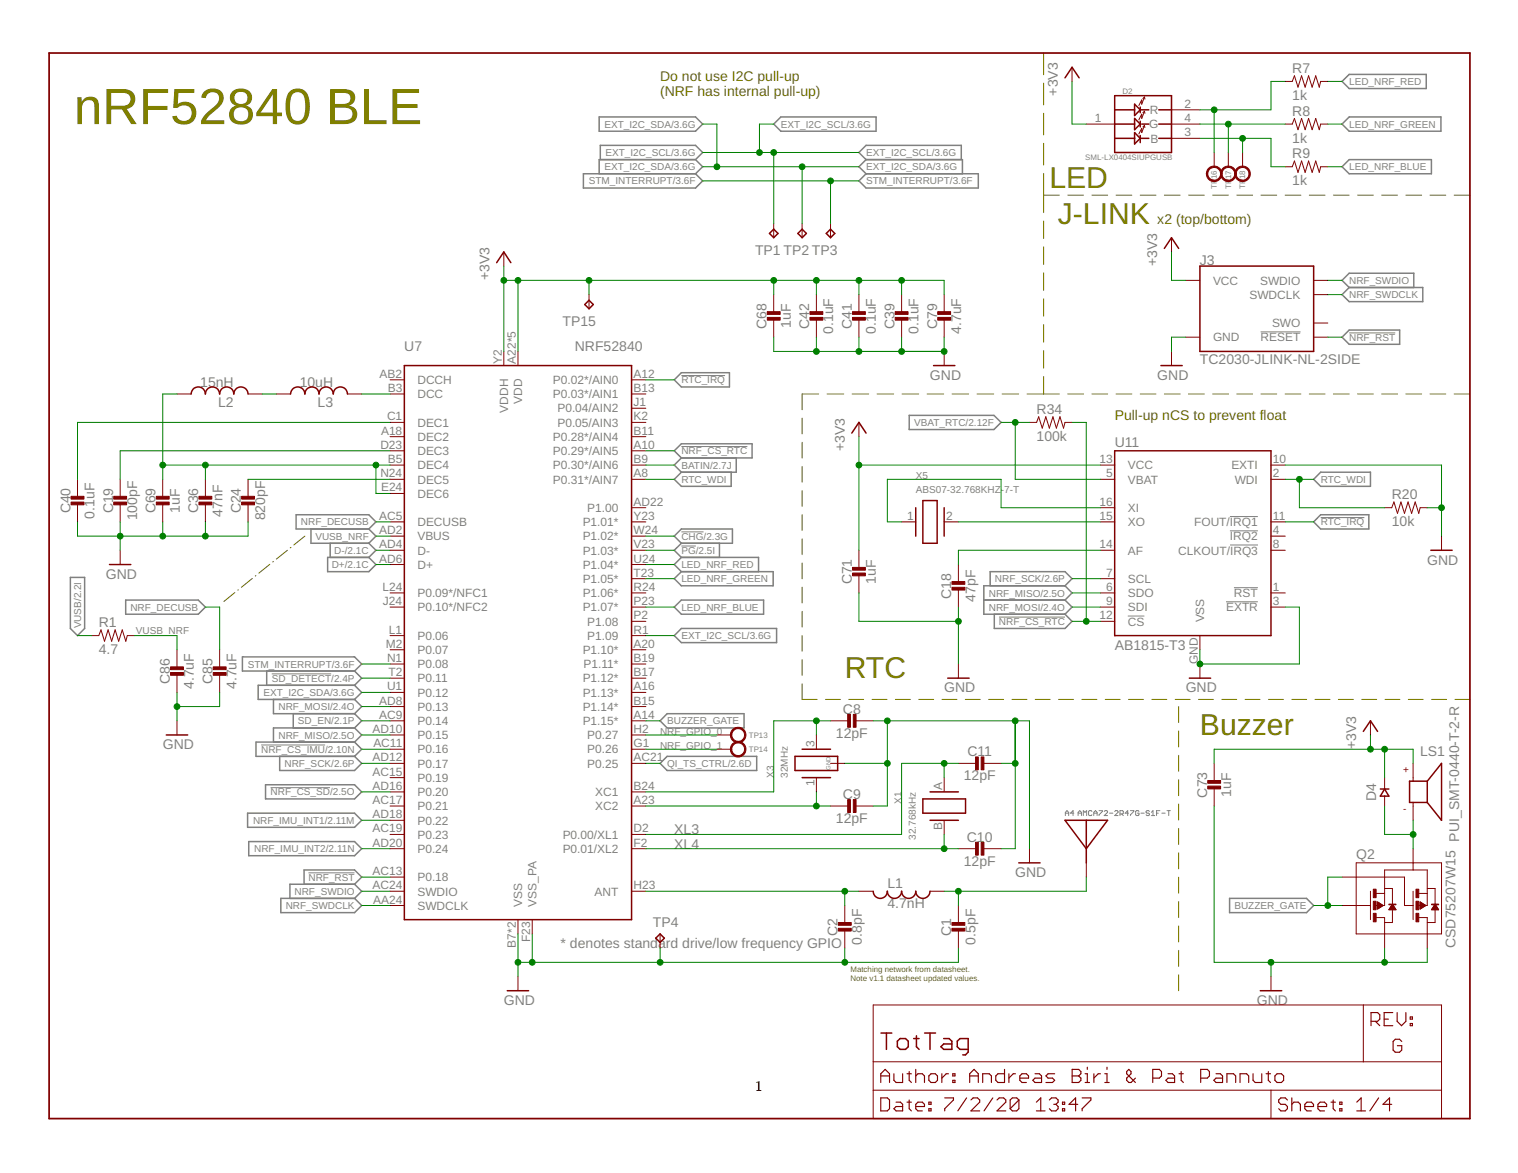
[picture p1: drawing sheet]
<svg xmlns="http://www.w3.org/2000/svg" width="279mm" height="216mm" viewBox="0 0 279 216" stroke-linecap="round" stroke-linejoin="round" font-family="sans-serif">
<g fill="none" stroke="#808000" stroke-width=".18">
<path d="M192.1 9.8v4M192.1 15.3v4M192.1 20.8v4M192.1 26.4v4M192.1 31.9v7.2M192.1 35.9h2.9M196.5 35.9h2.9M201 35.9h2.9M205.4 35.9h2.9M209.9 35.9h2.9M214.3 35.9h2.9M218.8 35.9h2.9"/>
<path d="M223.2 35.9h2.9M227.6 35.9h2.9M232.1 35.9h2.9M236.5 35.9h2.9M241 35.9h2.9M245.4 35.9h2.9M249.9 35.9h2.9M254.3 35.9h2.9M258.8 35.9h2.9M263.2 35.9h2.9M267.7 35.9h2.9M192.1 40.7v3.2"/>
<path d="M192.1 45.4v3.3M192.1 50.2v3.2M192.1 55v3.2M192.1 59.8v3.2M147.6 77v2.9M150.7 72.5h-3.1v2.9M152.2 72.5h3.1M156.8 72.5h3.1M161.4 72.5h3.1M166 72.5h3.1M170.6 72.5h3.1M175.2 72.5h3.1"/>
<path d="M179.8 72.5h3.1M184.4 72.5h3.1M189 72.5h6M192.1 64.5v3.3M192.1 69.3v3.2M196.5 72.5h2.9M201 72.5h2.9M205.4 72.5h2.9M209.9 72.5h2.9M214.3 72.5h2.9M218.8 72.5h2.9M223.2 72.5h2.9"/>
<path d="M227.6 72.5h2.9M232.1 72.5h2.9M236.5 72.5h2.9M241 72.5h2.9M245.4 72.5h2.9M249.9 72.5h2.9M254.3 72.5h2.9M258.8 72.5h2.9M263.2 72.5h2.9M267.7 72.5h2.9M56.1 98.7l-2 1.6M147.6 81.4v2.9"/>
<path d="M147.6 85.9v2.9M147.6 90.3v2.9M147.6 94.7v2.9M147.6 99.2v2.9M43.2 109.1l-2 1.6M43.9 108.5l-.1 .1M46.4 106.5l-2 1.6M47.1 105.9l-.1 .1M49.7 103.9l-2.1 1.6M50.3 103.3l-.1 .1M52.9 101.3l-2 1.6M53.6 100.8h-.2"/>
<path d="M147.6 103.6v2.9M147.6 108.1v2.9M147.6 112.5v2.9M147.6 117v2.9M147.6 121.4v2.9M147.6 125.9v2.8h2.8M151.9 128.7h2.8M156.2 128.7h2.8M160.5 128.7h2.8M164.8 128.7h2.8M169.1 128.7h2.8M173.4 128.7h2.7"/>
<path d="M177.7 128.7h2.7M182 128.7h2.7M186.3 128.7h2.7M190.5 128.7h2.8M194.8 128.7h2.8M199.1 128.7h2.8M203.4 128.7h2.8M207.7 128.7h2.8M212 128.7h2.8M216.3 128.7h2.8M216.9 130v3M216.9 134.5v3"/>
<path d="M216.9 139v3M220.6 128.7h2.7M224.9 128.7h2.7M229.2 128.7h2.7M233.5 128.7h2.7M237.8 128.7h2.7M242 128.7h2.8M246.3 128.7h2.8M250.6 128.7h2.8M254.9 128.7h2.8M259.2 128.7h2.8M263.5 128.7h2.8"/>
<path d="M267.8 128.7h2.8M216.9 143.5v3M216.9 148v2.9M216.9 152.5v2.9M216.9 157v2.9M216.9 161.5v2.9M216.9 165.9v3M216.9 170.4v3M216.9 174.9v3M216.9 179.4v3"/>
</g>
<g fill="none" stroke="#808080" stroke-width=".18">
<path d="M125.4 69.1h8.1M232 61.1h7.4M248.3 61.3h8.5M125.4 82.2h12.2M125.4 97.9h4.1M226.4 95.1h5.1M226.4 97.7h5.1M243.1 95.3h8M125.4 100.5h2.7M183.9 113.6h12.1M207.6 113.4h3M225.7 110.8h5.8"/>
<path d="M226.4 100.3h5.1M227.1 108.2h4.4M48.1 137.1h11.7M50 124h11M49.8 145h10.9M196.1 149.7h.6M196.1 150.1v-.6l.3-.3 .3 .3v.6M197.7 149.7h-.7l.5-.5v.9M198.4 150.1v-.6l.3-.3 .4 .3v.6M198.4 149.7h.7M199.4 150.1v-.9l.3 .3 .3-.3v.9M201 149.4l-.2-.2h-.3l-.1 .2v.6l.1 .1h.3l.2-.1"/>
<path d="M201.3 149.7h.6M201.3 150.1v-.6l.3-.3 .3 .3v.6M202.3 149.2h.6l-.6 .9M203.2 149.4l.2-.2h.3l.2 .2v.1l-.7 .6h.7M204.2 149.7h.6M205.2 149.4l.1-.2h.3l.2 .2v.1l-.6 .6h.6M206.1 149.8h.5l.2-.1v-.3l-.2-.2h-.5v.9M206.4 149.8l.4 .3M207.7 149.7h-.6l.5-.5v.9M208.1 149.2h.6l-.6 .9M209.6 149.4l-.1-.2-.5 .2v.6l.2 .1h.3l.1-.1v-.3h-.3M210 149.7h.6"/>
<path d="M211.6 149.4l-.2-.2-.5 .2 .2 .3h.3l.2 .1-.2 .3-.5-.1M211.9 150.1h.6M211.9 149.5l.3-.3v.9M212.9 149.7h.3M213.5 149.2h-.6v.9M213.8 149.7h.7M214.8 149.2h.6M215.1 149.2v.9M56.8 160.7h8.5"/>
</g>
<g fill="none" stroke="#808080" stroke-width=".28">
<path d="M247 15l1.3-1.3h14.2v2.6h-14.2zM107.4 32h20.6l1.3 1.3-1.3 1.3h-20.6zM110.3 21.5h17.7l1.3 1.3-1.3 1.4h-17.7zM110.5 29.4v-2.6h17.5l1.3 1.3-1.3 1.3M128 29.4l1.3 1.3-1.3 1.3M128 29.4h-17.7v2.6M142.4 22.8l1.3-1.3h17.5v2.7h-17.5zM159.4 32h20.7v2.6h-20.7l-1.3-1.3zM159.4 29.4h17.7v2.6M159.4 29.4l-1.3 1.3 1.3 1.3M159.4 29.4l-1.3-1.3 1.3-1.3h17.5v2.6M247 22.8l1.3-1.3h16.9v2.7h-16.9z"/>
<path d="M248.3 29.4h15.2v2.6h-15.2l-1.3-1.3zM248.3 52.9l-1.3-1.3 1.3-1.3h11.9v2.6M248.3 52.9h13.6v2.6h-13.6l-1.3-1.3zM124.1 69.9l1.3-1.3h8.9v2.6h-8.9zM167.3 76.5h15.6l1.4 1.2-1.4 1.4h-15.6zM247 62.1l1.3-1.4h9.3v2.7h-9.3zM54.5 94.7h13.4l1.3 1.4-1.3 1.3h-13.4zM57.2 97.4v2.6h10.7M60.8 100v2.6M67.9 100l1.3 1.3-1.3 1.3M67.9 97.4l1.3 1.3-1.3 1.3M124.1 83l1.3-1.3h13v2.6h-13z"/>
<path d="M124.1 98.7l1.3-1.3h9.4v2.6h-9.4zM125.4 84.3l-1.3 1.3 1.3 1.3M125.4 86.9l-1.3 1.3 1.3 1.3h9.2v-2.6M125.4 100l-1.3 1.3 1.3 1.3M132.4 100v2.6M135.5 84.3v2.6h-10.1M243.1 86.9h9.1v2.6h-9.1l-1.3-1.3zM243.1 94.7h8.8v2.7h-8.8l-1.3-1.3zM13 106.3h2.6v9.4l-1.3 1.3-1.3-1.3zM23.1 110.4h13.4l1.3 1.3-1.3 1.4h-13.4zM60.3 102.6h7.6l1.3 1.3-1.3 1.3h-7.6zM124.1 117l1.3-1.3h17.5v2.6h-17.5z"/>
<path d="M124.1 106.5l1.3-1.3h16.9v2.6h-16.9zM124.1 111.7l1.3-1.3h15.1v2.7h-15.1zM125.4 102.6l-1.3 1.3 1.3 1.3M125.4 102.6h14.2v2.6M181.1 110.4h14.9M182.2 107.8v-2.6h13.8l1.3 1.3-1.3 1.3M183 113.1v2.6h13l1.3-1.3-1.3-1.3M196 107.8h-14.9v5.3h14.9M196 107.8l1.3 1.3-1.3 1.3M196 110.4l1.3 1.3-1.3 1.4M44.6 120.9h20.7l1.3 1.3-1.3 1.3h-20.7zM49.1 123.5v2.6"/>
<path d="M50.3 128.7v2.7h15M51.5 139.2v2.6h13.8l1.3-1.3-1.3-1.3M54 131.4v2.6M65.3 126.1l1.3 1.3-1.3 1.3M65.3 126.1h-17.8v2.6h17.8M65.3 123.5l1.3 1.3-1.3 1.3M65.3 134l1.3 1.3-1.3 1.3M65.3 136.6h-18.2v2.6h18.2M65.3 134h-15v2.6M65.3 128.7l1.3 1.3-1.3 1.4M65.3 136.6l1.3 1.3-1.3 1.3M65.3 131.4l1.3 1.3-1.3 1.3"/>
<path d="M122.8 131.4h14.1v2.6h-14.1l-1.3-1.3zM45.6 149.7h19.7l1.3 1.3-1.3 1.3h-19.7zM45.8 154.9h19.5l1.3 1.3-1.3 1.3h-19.5zM48.9 144.4h16.4l1.3 1.4-1.3 1.2h-16.4zM121.5 140.5l1.3-1.3h16.5v2.6h-16.5zM51.7 165.4h13.6l1.3 1.3-1.3 1.3h-13.6zM56 162.8v-2.7h9.3l1.3 1.3-1.3 1.4M65.3 162.8l1.3 1.2-1.3 1.4M65.3 162.8h-11.9v2.6M226.3 165.4h14.2l1.3 1.3-1.3 1.3h-14.2z"/>
</g>
<path d="M9 9.8h261.6v196.1h-261.6z" fill="none" stroke="#800000" stroke-width=".32"/>
<g fill="none" stroke="#800000" stroke-width=".18">
<path d="M197.3 12.4v2.6M210.7 17.9l-.6 1.3v-.8l-.5 1M210.7 17.9l-.3 .2M210.7 17.9v.3M236.6 15h1.2l.5-1.1 .6 2.1 .7-2.1 .6 2.1 .7-2.1 .6 2.1 .7-2.1 .6 2.1 .3-1h1.3M199.9 22.8h5.3M210.7 23.1l-.6 1.3v-.8l-.5 1.1M210.7 20.5l-.6 1.3v-.8l-.5 1.1M210.7 23.1l-.3 .3M210.7 23.1v.4M210.7 20.5l-.3 .2M210.7 20.5v.3"/>
<path d="M215.6 22.8h5.3M215.6 20.2h5.3M215.6 25.5h5.3M223.5 28.1v2.6M226.1 28.1v2.6M228.7 28.1v2.6M236.6 22.8h1.2l.5-1 .6 2.1 .7-2.1 .6 2.1 .7-2.1 .6 2.1 .7-2.1 .6 2.1 .3-1.1h1.3M236.6 30.7h1.2l.5-1.1 .6 2.1 .7-2.1 .6 2.1 .7-2.1 .6 2.1 .7-2.1 .6 2.1 .3-1h1.3M92.7 46.4v2.6M108.4 54.2v2.6M142.4 41.1v2.7M142.4 54.2v3.2"/>
<path d="M142.4 58.7v3.4M147.6 41.1v2.7M150.3 54.2v3.2M150.3 58.7v3.4M152.9 41.1v2.7M158.1 54.2v3.2M158.1 58.7v3.4M165.9 54.2v3.2M165.9 58.7v3.4M173.8 54.2v3.2M173.8 58.7v3.4M215.6 43.8v2.6"/>
<path d="M218.2 51.6h2.7M241.8 51.6h2.6M241.8 54.2h2.6M241.8 59.5h2.6M32.6 72.5h2.6M45.7 72.5h2.6M50.9 72.5h2.6M63.9 72.5h2.7M71.8 69.9h2.6M71.8 72.5h2.6M71.8 77.7h2.6M92.7 64.7v2.6"/>
<path d="M95.3 64.7v2.6M116.2 69.9h2.7M116.2 72.5h2.7M116.2 77.7h2.7M116.2 75.1h2.7M158.1 77.7v2.7M173.8 64.7v2.6M189.5 77.7h1.3l.4-1 .6 2.1 .7-2.1 .6 2.1 .7-2.1 .6 2.1 .7-2.1 .6 2.1 .3-1.1h1.3M215.6 64.7v2.6M218.2 62.1h2.7M241.8 62.1h2.6M14.3 88.2v3.2"/>
<path d="M14.3 92.7v3.4M22.1 88.2v3.2M22.1 92.7v3.4M30 88.2v3.2M30 92.7v3.4M37.8 88.2v3.2M37.8 92.7v3.4M45.7 88.2v3.2M45.7 92.7v3.4M71.8 83h2.6M71.8 85.6h2.6M71.8 88.2h2.6"/>
<path d="M71.8 80.4h2.6M71.8 90.8h2.6M71.8 98.7h2.6M71.8 96.1h2.6M116.2 83h2.7M116.2 85.6h2.7M116.2 88.2h2.7M116.2 80.4h2.7M116.2 98.7h2.7M116.2 96.1h2.7M116.2 93.5h2.7M165.9 96.1h2.7"/>
<path d="M173.8 96.1h2.6M202.5 85.6h2.7M202.5 88.2h2.7M202.5 96.1h2.7M202.5 93.5h2.7M233.9 85.6h2.7M233.9 88.2h2.7M233.9 98.7h2.7M233.9 96.1h2.7M254.8 93.5h1.4l.4-1.1 .6 2.1 .7-2.1 .6 2.1 .7-2.1 .6 2.1 .7-2.1 .6 2.1 .3-1h1.3M265.3 98.7v2.6M16.9 117h1.3l.4-1.1 .6 2.1 .7-2.1 .7 2.1 .6-2.1 .6 2.1 .7-2.1 .7 2.1 .2-1h1.3"/>
<path d="M22.1 101.3v2.6M32.6 119.6v3.1M40.4 119.6v3.1M71.8 119.6h2.6M71.8 111.7h2.6M71.8 117h2.6M71.8 109.1h2.6M71.8 103.9h2.6M71.8 101.3h2.6M116.2 119.6h2.7M116.2 111.7h2.7M116.2 117h2.7"/>
<path d="M116.2 109.1h2.7M116.2 114.4h2.7M116.2 106.5h2.7M116.2 103.9h2.7M116.2 101.3h2.7M158.1 101.3v3.1M158.1 105.7v3.4M176.4 103.9v3.1M176.4 108.4v3.3M202.5 111.7h2.7M202.5 109.1h2.7M202.5 114.4h2.7"/>
<path d="M202.5 106.5h2.7M202.5 101.3h2.7M220.9 117v2.6M233.9 111.7h2.7M233.9 109.1h2.7M233.9 101.3h2.7M32.6 124v3.4M32.6 132.7v2.6M40.4 124v3.4M71.8 132.7h2.6M71.8 127.4h2.6M71.8 130h2.6"/>
<path d="M71.8 124.8h2.6M71.8 122.2h2.6M71.8 137.9h2.6M71.8 135.3h2.6M116.2 132.7h2.7M116.2 127.4h2.7M116.2 130h2.7M116.2 124.8h2.7M116.2 122.2h2.7M116.2 137.9h2.7M116.2 135.3h2.7M132 137.9h2.6"/>
<path d="M132 135.3h2.6M150.3 135.3v2.6M152.9 132.7h3.4M157.6 132.7h3.1M176.4 122.2v2.6M220.9 122.2v2.6M252.2 132.7v2.6M71.8 148.4h2.6M71.8 145.8h2.6M71.8 153.6h2.6M71.8 156.2h2.6M71.8 143.1h2.6"/>
<path d="M71.8 140.5h2.6M71.8 151h2.6M116.2 148.4h2.7M116.2 145.8h2.7M116.2 153.6h2.7M116.2 156.2h2.7M116.2 140.5h2.7M150.3 143.1v2.7M152.9 148.4h3.4M152.9 140.5h2.6M157.6 148.4h3.1M173.8 143.1v2.7"/>
<path d="M173.8 151v2.6M176.4 156.2h3.4M176.4 140.5h3.4M181.1 156.2h3.2M181.1 140.5h3.2M189.5 156.2v2.6M199.9 158.8v2.6M223.5 140.5v3.2M223.5 144.9v3.5M249.6 158.8h15.7v13.1h-15.7zM254.8 143.1v2.1M254.8 146.5v1.9"/>
<path d="M260.1 140.5v3.3M260.1 147.7v3.3M260.1 156.2v3.9M71.8 164h2.6M71.8 166.7h2.6M71.8 161.4h2.6M95.3 169.3v2.6M95.3 179.7v2.7M98 169.3v2.6M116.2 164h2.7M121.5 171.9v2.6M155.5 166.7v3.1"/>
<path d="M155.5 171.1v3.4M158.1 164h2.6M171.2 164h2.6M176.4 166.7v3.1M176.4 171.1v3.4M233.9 179.7v2.7M247 166.7h5.2M247 161.4h11.5v5.3h1.6M252.2 164v5.3M253.3 166.7h1.5v-6.6h7.9v6.6h-1.6M253.3 164.4h1.5M253.3 168.9h1.5v5.6"/>
<path d="M253.6 167.3h.1M253.6 167.2h.1M253.6 167.1h.3M253.6 167.1h.4M253.6 167h.5M253.6 166.9h.6M253.6 166.8h.7M253.6 166.8h.8M253.6 166.6h.9M253.6 166.5h.8M253.6 166.5h.7M253.6 166.4h.6"/>
<path d="M253.6 166.3h.5M253.6 166.3h.3M253.6 166.2h.2M253.6 166.1h.1M253.6 166h.1M253.6 166l1 .7-1 .6zM254.8 163.5h1.5v2.9M255.7 167.3h1.2M255.8 167.3h1M255.8 167.2h1M255.8 167.1h1M255.9 167.1h.8"/>
<path d="M255.9 167h.8M256 166.9h.6M256 166.8h.6M256.1 166.8h.4M256.1 166.7h.4M256.2 166.6h.2M256.2 166.5h.2M256.2 166.5h.1M256.3 167.4v2.4h-1.5M256.3 166.4l.6 1h-1.3zM256.3 166.4h.1M260.1 164v5.3"/>
<path d="M261.1 164.4h1.6M261.1 168.9h1.6v5.6M261.4 166l1 .7-1 .6zM261.4 167.3h.1M261.4 167.2h.2M261.4 167.1h.3M261.4 167.1h.4M261.4 167h.5M261.4 166.9h.6M261.4 166.8h.7M261.4 166.8h.9M261.4 166.6h1"/>
<path d="M261.4 166.5h.9M261.4 166.5h.7M261.4 166.4h.6M261.4 166.3h.5M261.4 166.3h.4M261.4 166.2h.3M261.4 166.1h.2M261.4 166h.1M262.7 163.5h1.4v2.9M263.5 167.3h1.2M263.6 167.3h1.1M263.6 167.2h1"/>
<path d="M263.7 167.1h.9M263.7 167.1h.8M263.8 167h.7M263.8 166.9h.7M263.9 166.8h.5M263.9 166.7h.4M264 166.6h.3M264.1 166.5h.1M264.1 167.4v2.4h-1.4M264.1 166.4l.7 1h-1.3zM264.1 166.4h.1M160.7 185h104.6v20.9h-104.6z"/>
<path d="M160.7 195.4h104.6M250.9 185v10.4M160.7 200.7h104.6M233.9 200.7v5.2"/>
</g>
<g fill="none" stroke="#800000" stroke-width=".21">
<path d="M162.1 199.2v-1.6l.8-.8 .8 .8v1.6M162.1 198h1.6M164.5 197.6v1.2l.4 .4h1.2v-1.6M166.9 197.6h.8M167.3 197.2v1.6l.4 .4M168.6 196.8v2.4M168.6 198l.4-.4h.8l.4 .4v1.2M171.4 197.6h.7l.5 .4v.8l-.5 .4h-.7l-.4-.4v-.8zM173.4 197.6v1.6M174.6 197.6h-.4l-.8 .8M175.4 197.6h.4v.4h-.4zM175.4 198.8h.4v.4h-.4z"/>
<path d="M178.5 198h1.6M178.5 199.2v-1.6l.8-.8 .8 .8v1.6M180.9 199.2v-1.6h1.2l.4 .4v1.2M184.9 196.8v2.4h-1.2l-.4-.4v-.8l.4-.4h1.2M185.7 197.6v1.6M186.9 197.6h-.4l-.8 .8M187.7 198.4h1.6v-.4l-.4-.4h-.8l-.4 .4v.8l.4 .4h.8M190.5 197.6h.8l.4 .4v1.2h-1.2l-.4-.4 .4-.4h1.2M194.1 197.6h-1.2l-.4 .4 .4 .4h.8l.4 .4-.4 .4h-1.2M197.3 198h1.2M197.3 196.8h1.2l.4 .4v.4l-.4 .4 .4 .4v.4l-.4 .4h-1.2zM199.7 199.2h.8"/>
<path d="M199.7 197.6h.4v1.6M200.1 196.4v.4M201.3 197.6v1.6M202.5 197.6h-.4l-.8 .8M203.3 199.2h.9M203.3 197.6h.5v1.6M203.8 196.4v.4M209 198.4l-.8 .8h-.4l-.4-.4v-.4l.8-.8v-.4l-.4-.4-.4 .4v.4l1.6 1.6M212.2 198.4h1.2l.4-.4v-.8l-.4-.4h-1.2v2.4M215 197.6h.8l.4 .4v1.2h-1.2l-.4-.4 .4-.4h1.2M217 197.6h.8M217.4 197.2v1.6l.4 .4"/>
<path d="M221 198.4h1.2l.4-.4v-.8l-.4-.4h-1.2v2.4M223.8 197.6h.8l.4 .4v1.2h-1.2l-.4-.4 .4-.4h1.2M225.8 199.2v-1.6h1.2l.4 .4v1.2M228.2 199.2v-1.6h1.2l.4 .4v1.2M230.6 197.6v1.2l.4 .4h1.2v-1.6M233 197.6h.8M233.4 197.2v1.6l.4 .4M234.7 198l.4-.4h.8l.4 .4v.8l-.4 .4h-.8l-.4-.4zM252.3 188h1.3l.4-.4v-.8l-.4-.4h-1.3v2.4M253.2 188l.8 .8M254.8 187.6h.7M256.3 186.4h-1.5v2.4h1.5"/>
<path d="M257.2 186.4v1.6l.8 .8 .8-.8v-1.6M258 191.7l-.4-.4h-.8l-.4 .4v1.6l.4 .4h.8l.4-.4v-.8h-.8M259.6 188.4h.4v.4h-.4zM259.6 187.2h.4v.4h-.4zM162.1 202.1h1.2l.4 .4v1.6l-.4 .4h-1.2zM164.9 202.9h.8l.4 .4v1.2h-1.2l-.4-.4 .4-.4h1.2M166.9 202.9h.8M167.3 202.5v1.6l.4 .4M168.6 203.7h1.6v-.4l-.4-.4h-.8l-.4 .4v.8l.4 .4h.8M171 204.1h.4v.4h-.4zM171 202.9h.4v.4h-.4zM173.9 202.1h1.6v.4l-1.6 1.6v.4"/>
<path d="M177.9 202.1l-1.6 2.4M178.7 202.5l.4-.4h.8l.4 .4v.4l-1.6 1.6h1.6M182.7 202.1l-1.6 2.4M183.5 202.5l.4-.4h.8l.4 .4v.4l-1.6 1.6h1.6M187.5 202.5v1.6l-.4 .4h-.8l-.4-.4M187.5 202.5l-.4-.4h-.8l-.4 .4v1.6M187.5 202.5l-1.6 1.6M190.8 204.5h1.6M190.8 202.9l.8-.8v2.4M193.1 202.5l.4-.4h.9l.4 .4v.4l-.4 .4M194 203.3h.4M194.4 203.3l.4 .4v.4l-.4 .4h-.9l-.4-.4"/>
<path d="M195.6 204.1h.4v.4h-.4zM195.6 202.9h.4v.4h-.4zM198.4 203.3h-1.6l1.2-1.2v2.4M199.2 202.1h1.6v.4l-1.6 1.6v.4M237 202.5l-.4-.4h-.8l-.4 .4v.4l.4 .4h.8l.4 .4v.4l-.4 .4h-.8l-.4-.4M237.8 203.3l.3-.4h.9l.4 .4v1.2M237.8 202.1v2.4M240.2 203.7h1.6v-.4l-.4-.4h-.8l-.4 .4v.8l.4 .4h.8M242.6 203.7h1.6v-.4l-.4-.4h-.8l-.4 .4v.8l.4 .4h.8M245 202.9h.8M245.4 202.5v1.6l.4 .4M246.6 204.1h.4v.4h-.4z"/>
<path d="M246.6 202.9h.4v.4h-.4zM249.7 204.5h1.6M249.7 202.9l.8-.8v2.4M253.7 202.1l-1.6 2.4M256.2 203.3h-1.6l1.2-1.2v2.4"/>
</g>
<g fill="none" stroke="#800000" stroke-width=".28">
<path d="M196 14.3l1.3-1.9 1.3 1.9M205.2 17.6h10.4v10.5h-10.4zM208.8 19.2l1.1 1-1.1 1.1zM209.9 19.7v1M205.2 20.2h3.6M205.2 22.8h3.6M205.2 25.5h3.6M208.8 21.8l1.1 1-1.1 1.1zM208.8 24.4l1.1 1.1-1.1 1zM209.9 20.2h1.6M209.9 25.5h1.6M209.9 22.3v1.1"/>
<path d="M209.9 24.9v1.3M210.1 22.8h1.4M213.3 20.2h2.3M213.3 22.8h2.3M213.3 25.5h2.3M91.4 48.3l1.3-1.9 1.3 1.9M107.6 56l.8-.7 .8 .7-.8 .8zM141.6 43l.8-.8 .8 .8-.8 .8zM146.9 43l.7-.8 .8 .8-.8 .8zM152.1 43l.8-.8 .7 .8-.7 .8zM214.3 45.7l1.3-1.9 1.3 1.9M220.9 49h20.9v15.7h-20.9z"/>
<path d="M35.2 72.5a1.31 1.31 0 0 1 1.3-1.3 1.31 1.31 0 0 1 1.3 1.3 1.31 1.31 0 0 1 1.3-1.3 1.31 1.31 0 0 1 1.3 1.3 1.3 1.3 0 0 1 1.3-1.3 1.3 1.3 0 0 1 1.3 1.3 1.31 1.31 0 0 1 1.3-1.3 1.31 1.31 0 0 1 1.4 1.3M53.5 72.5a1.31 1.31 0 0 1 1.3-1.3 1.31 1.31 0 0 1 1.3 1.3 1.3 1.3 0 0 1 1.3-1.3 1.3 1.3 0 0 1 1.3 1.3 1.31 1.31 0 0 1 1.3-1.3 1.31 1.31 0 0 1 1.3 1.3 1.3 1.3 0 0 1 1.3-1.3 1.3 1.3 0 0 1 1.3 1.3M74.4 67.3h41.8v102h-41.8zM156.8 79.7l1.3-2 1.3 2M171.8 67.3h3.9M213.7 67.3h3.9M168.6 93.5v5.2M169.9 92.1h2.6v7.9h-2.6zM173.8 93.5v5.2M205.2 83h28.7v34h-28.7zM20.2 103.9h3.9M263.4 101.3h3.9"/>
<path d="M30.6 135.3h3.9M146.3 139.2h7.9v2.6h-7.9zM147.6 137.9h5.3M174.4 124.8h4M218.9 124.8h3.9M250.9 134.6l1.3-1.9 1.4 1.9M147.6 143.1h5.3M169.9 147h7.8v2.7h-7.8zM171.2 145.8h5.2M171.2 151h5.2M187.5 158.8h3.9M196 151h7.9l-4 5.2z"/>
<path d="M199.9 151v7.8M254.1 145.2h1.5M254.8 145.2l.8 1.3h-1.5zM262.7 143.8h-3.3v3.9h3.3M262.7 143.8v3.9M262.7 143.8l2.6-3.3v10.5l-2.6-3.3M120.7 172.7l.8-.8 .8 .8-.8 .8zM160.7 164a1.3 1.3 0 0 0 1.3 1.4 1.3 1.3 0 0 0 1.3-1.4 1.31 1.31 0 0 0 1.3 1.4 1.31 1.31 0 0 0 1.3-1.4 1.3 1.3 0 0 0 1.3 1.4 1.3 1.3 0 0 0 1.4-1.4 1.31 1.31 0 0 0 1.3 1.4 1.31 1.31 0 0 0 1.3-1.4M93.4 182.4h3.9M162.2 190.1h1.9M163.2 190.1v3M165.2 191.6l.5-.4h1l.5 .4v1.1l-.5 .4h-1l-.5-.4z"/>
<path d="M168.2 191.2h1M168.7 190.6v2.1l.5 .4M170.2 190.1h2M171.2 190.1v3M173.7 191.2h1l.5 .4v1.5h-1.5l-.5-.4 .5-.5h1.5M178.2 193.1h-1.5l-.5-.4v-1.1l.5-.4h1.5v2.5l-.5 .5h-.5M232 182.4h3.9"/>
</g>
<g fill="#800000" stroke="#800000" stroke-width=".18">
<path d="M141.2 57.4h2.4v.5h-2.4z"/>
<path d="M141.2 58.4h2.4v.5h-2.4z"/>
<path d="M164.8 57.4h2.3v.5h-2.3z"/>
<path d="M164.8 58.4h2.3v.5h-2.3z"/>
<path d="M172.6 57.4h2.4v.5h-2.4z"/>
<path d="M172.6 58.4h2.4v.5h-2.4z"/>
<path d="M13.1 91.4h2.4v.5h-2.4z"/>
<path d="M13.1 92.4h2.4v.5h-2.4z"/>
<path d="M156.9 57.4h2.4v.5h-2.4z"/>
<path d="M156.9 58.4h2.4v.5h-2.4z"/>
<path d="M149.1 57.4h2.3v.5h-2.3z"/>
<path d="M149.1 58.4h2.3v.5h-2.3z"/>
<path d="M20.9 91.4h2.4v.5h-2.4z"/>
<path d="M20.9 92.4h2.4v.5h-2.4z"/>
<path d="M157.1 131.5h.5v2.4h-.5z"/>
<path d="M156 131.5h.5v2.4h-.5z"/>
<path d="M157.1 147.2h.5v2.3h-.5z"/>
<path d="M156 147.2h.5v2.3h-.5z"/>
<path d="M154.3 169.8h2.4v.5h-2.4z"/>
<path d="M154.3 170.9h2.4v.5h-2.4z"/>
<path d="M175.2 169.8h2.4v.5h-2.4z"/>
<path d="M175.2 170.9h2.4v.5h-2.4z"/>
<path d="M28.8 91.4h2.3v.5h-2.3z"/>
<path d="M28.8 92.4h2.3v.5h-2.3z"/>
<path d="M36.6 91.4h2.4v.5h-2.4z"/>
<path d="M36.6 92.4h2.4v.5h-2.4z"/>
<path d="M180.6 155h.5v2.4h-.5z"/>
<path d="M179.6 155h.5v2.4h-.5z"/>
<path d="M180.6 139.3h.5v2.4h-.5z"/>
<path d="M179.6 139.3h.5v2.4h-.5z"/>
<path d="M44.5 91.4h2.3v.5h-2.3z"/>
<path d="M44.5 92.4h2.3v.5h-2.3z"/>
<path d="M175.2 107h2.4v.5h-2.4z"/>
<path d="M175.2 108.1h2.4v.5h-2.4z"/>
<path d="M156.9 104.4h2.4v.5h-2.4z"/>
<path d="M156.9 105.5h2.4v.5h-2.4z"/>
<path d="M260.6 168.1h.5v1.6h-.5z"/>
<path d="M260.6 165.9h.5v1.5h-.5z"/>
<path d="M260.6 163.7h.5v1.5h-.5z"/>
<path d="M263.5 166.4h1.3v.1h-1.3z"/>
<path d="M252.8 168.1h.5v1.6h-.5z"/>
<path d="M252.8 165.9h.5v1.5h-.5z"/>
<path d="M252.8 163.7h.5v1.5h-.5z"/>
<path d="M255.6 166.4h1.3v.1h-1.3z"/>
<path d="M222.3 143.7h2.4v.5h-2.4z"/>
<path d="M222.3 144.7h2.4v.5h-2.4z"/>
<path d="M39.2 122.7h2.4v.6h-2.4z"/>
<path d="M39.2 123.8h2.4v.5h-2.4z"/>
<path d="M31.4 122.7h2.4v.6h-2.4z"/>
<path d="M31.4 123.8h2.4v.5h-2.4z"/>
</g>
<g fill="#800000" stroke="#800000" stroke-width=".18">
<path d="M134.8 134.3a1.44 1.44 0 0 1 2.3 .2 1.44 1.44 0 0 1-.8 2.2 1.44 1.44 0 0 1-1.9-1.4h.3a1.18 1.18 0 0 1 1.6-1.1 1.18 1.18 0 0 1 .3 2 1.18 1.18 0 0 1-1.9-.6v-.3h-.3z" fill-rule="evenodd"/>
<path d="M134.8 136.9a1.44 1.44 0 0 1 2.3 .2 1.44 1.44 0 0 1-.8 2.2 1.44 1.44 0 0 1-1.9-1.4h.3a1.18 1.18 0 0 1 1.6-1.1 1.18 1.18 0 0 1 .3 2 1.18 1.18 0 0 1-1.9-.6v-.3h-.3z" fill-rule="evenodd"/>
<path d="M222.4 31a1.44 1.44 0 0 1 2.3 .2 1.44 1.44 0 0 1-.8 2.2 1.44 1.44 0 0 1-1.9-1.4h.3a1.18 1.18 0 0 1 1.7-1.1 1.18 1.18 0 0 1 .2 2 1.18 1.18 0 0 1-1.9-.6v-.3h-.3z" fill-rule="evenodd"/>
<path d="M225 31a1.44 1.44 0 0 1 2.3 .3 1.44 1.44 0 0 1-.9 2.1 1.44 1.44 0 0 1-1.8-1.4h.3a1.18 1.18 0 0 1 1.7-1.1 1.18 1.18 0 0 1 .3 2 1.18 1.18 0 0 1-1.9-.6l-.1-.3h-.3z" fill-rule="evenodd"/>
<path d="M227.6 31a1.44 1.44 0 0 1 2.3 .2 1.44 1.44 0 0 1-.8 2.2 1.44 1.44 0 0 1-1.8-1.4h.2a1.18 1.18 0 0 1 1.7-1.1 1.18 1.18 0 0 1 .3 2 1.18 1.18 0 0 1-1.9-.6l-.1-.3h-.2z" fill-rule="evenodd"/>
</g>
<g fill="none" stroke="#008000" stroke-width=".18">
<path d="M197.3 15v7.8h2.6M236.6 15h-2.7v5.2h-13M244.4 15h2.6M129.3 22.8h2.7v7.9M129.3 30.7h28.8M129.3 28.1h28.8M129.3 33.3h28.8M142.4 28.1v13M142.4 22.8h-2.6v5.3M147.6 30.7v10.4M152.9 33.3v7.8M220.9 25.5h13v5.2h2.7"/>
<path d="M220.9 22.8h15.7M223.5 20.2v7.9M226.1 22.8v5.3M228.7 25.5v2.6M244.4 22.8h2.6M244.4 30.7h2.6M92.7 51.6h81.1v2.6M92.7 49v15.7M95.3 51.6v13.1M108.4 51.6v2.6M142.4 51.6v2.6M150.3 51.6v2.6"/>
<path d="M158.1 51.6v2.6M165.9 51.6v2.6M215.6 46.4v5.2h2.6M244.4 51.6h2.6M244.4 54.2h2.6M32.6 72.5h-2.6v15.7M48.3 72.5h2.6M66.6 72.5h5.2M71.8 77.7h-57.5v10.5M118.9 69.9h5.2M142.4 62.1v2.6h31.4v-2.6M150.3 62.1v2.6"/>
<path d="M158.1 62.1v2.6M165.9 62.1v2.6M184.3 77.7h5.2M186.9 77.7v10.5h15.6M197.3 77.7h2.6v36.7M218.2 62.1h-2.6v2.6M244.4 62.1h2.6M14.3 96.1v2.6h31.4v-2.6M22.1 96.1v5.2M30 96.1v2.6M30 85.6h41.8M37.8 85.6v2.6"/>
<path d="M37.8 96.1v2.6M45.7 88.2h26.1M69.2 98.7h2.6M69.2 85.6v5.2h2.6M69.2 96.1h2.6M71.8 83h-49.7v5.2M118.9 98.7h5.2M118.9 85.6h5.2M118.9 83h5.2M118.9 88.2h5.2M158.1 80.4v20.9M158.1 85.6h44.4"/>
<path d="M176.4 96.1h26.1M202.5 93.5h-18.2v-5.3h-21v7.9h2.6M236.6 85.6h28.7v13.1M236.6 88.2h5.2M236.6 96.1h5.2M239.2 88.2v5.3h15.6M262.7 93.5h2.6M14.3 117h2.6M24.7 117h7.9v2.6M37.8 111.7h2.6v7.9M69.2 103.9h2.6M69.2 101.3h2.6"/>
<path d="M118.9 111.7h5.2M118.9 117h5.2M118.9 103.9h5.2M118.9 106.5h5.2M118.9 101.3h5.2M158.1 109.1v5.3h18.3M176.4 111.7v10.5M197.3 114.4h5.2M197.3 111.7h5.2M197.3 106.5h5.2M197.3 109.1h5.2M202.5 101.3h-26.1v2.6"/>
<path d="M236.6 111.7h2.6v10.5h-18.3v-2.6M32.6 127.4v5.3M40.4 127.4v2.6h-7.8M66.6 132.7h5.2M66.6 122.2h5.2M66.6 130h5.2M66.6 137.9h5.2M66.6 127.4h5.2M66.6 135.3h5.2M66.6 124.8h5.2M118.9 132.7h2.6M118.9 137.9h13.1"/>
<path d="M118.9 135.3h13.1M150.3 132.7v2.6M152.9 132.7h-10.5v13.1h-23.5M160.7 132.7h28.8v23.5M163.3 132.7v15.7h-2.6M186.9 132.7v23.5h-2.6M252.2 135.3v2.6M254.8 137.9v5.2M66.6 140.5h5.2M66.6 156.2h5.2M66.6 145.8h5.2M66.6 151h5.2"/>
<path d="M118.9 140.5h2.6M118.9 148.4h34M118.9 156.2h57.5M150.3 145.8v2.6M155.5 140.5h7.8M173.8 140.5v2.6M173.8 153.6v2.6M176.4 140.5h-10.5v13.1h-47M184.3 140.5h2.6M223.5 148.4v28.7h39.2v-2.6M223.5 140.5v-2.6h36.6v2.6M254.8 148.4v5.2h5.3"/>
<path d="M260.1 151v5.2M66.6 164h5.2M66.6 166.7h5.2M66.6 161.4h5.2M95.3 171.9v7.8M98 171.9v5.2M118.9 164h39.2M121.5 174.5v2.6M155.5 164v2.7M155.5 174.5v2.6M176.4 174.5v2.6h-81.1M176.4 164v2.7"/>
<path d="M199.9 161.4v2.6h-26.1M233.9 177.1v2.6M241.8 166.7h5.2M247 161.4h-2.6v5.3M254.8 174.5v2.6"/>
</g>
<g fill="#008000" stroke="#008000" stroke-width=".18">
<circle cx="150.3" cy="64.7" r=".53"/>
<circle cx="158.1" cy="64.7" r=".53"/>
<circle cx="173.8" cy="64.7" r=".53"/>
<circle cx="165.9" cy="64.7" r=".53"/>
<circle cx="98" cy="177.1" r=".53"/>
<circle cx="95.3" cy="177.1" r=".53"/>
<circle cx="155.5" cy="177.1" r=".53"/>
<circle cx="121.5" cy="177.1" r=".53"/>
<circle cx="22.1" cy="98.7" r=".53"/>
<circle cx="30" cy="98.7" r=".53"/>
<circle cx="37.8" cy="98.7" r=".53"/>
<circle cx="163.3" cy="140.5" r=".53"/>
<circle cx="163.3" cy="132.7" r=".53"/>
<circle cx="186.9" cy="132.7" r=".53"/>
<circle cx="186.9" cy="140.5" r=".53"/>
<circle cx="176.4" cy="114.4" r=".53"/>
<circle cx="220.9" cy="122.2" r=".53"/>
<circle cx="265.3" cy="93.5" r=".53"/>
<circle cx="233.9" cy="177.1" r=".53"/>
<circle cx="254.8" cy="177.1" r=".53"/>
<circle cx="32.6" cy="130" r=".53"/>
<circle cx="142.4" cy="51.6" r=".53"/>
<circle cx="150.3" cy="51.6" r=".53"/>
<circle cx="158.1" cy="51.6" r=".53"/>
<circle cx="165.9" cy="51.6" r=".53"/>
<circle cx="95.3" cy="51.6" r=".53"/>
<circle cx="92.7" cy="51.6" r=".53"/>
<circle cx="108.4" cy="51.6" r=".53"/>
<circle cx="158.1" cy="85.6" r=".53"/>
<circle cx="254.8" cy="137.9" r=".53"/>
<circle cx="252.2" cy="137.9" r=".53"/>
<circle cx="132" cy="30.7" r=".53"/>
<circle cx="147.6" cy="30.7" r=".53"/>
<circle cx="139.8" cy="28.1" r=".53"/>
<circle cx="142.4" cy="28.1" r=".53"/>
<circle cx="152.9" cy="33.3" r=".53"/>
<circle cx="223.5" cy="20.2" r=".53"/>
<circle cx="226.1" cy="22.8" r=".53"/>
<circle cx="228.7" cy="25.5" r=".53"/>
<circle cx="30" cy="85.6" r=".53"/>
<circle cx="37.8" cy="85.6" r=".53"/>
<circle cx="69.2" cy="85.6" r=".53"/>
<circle cx="155.5" cy="164" r=".53"/>
<circle cx="176.4" cy="164" r=".53"/>
<circle cx="150.3" cy="132.7" r=".53"/>
<circle cx="150.3" cy="148.4" r=".53"/>
<circle cx="173.8" cy="140.5" r=".53"/>
<circle cx="173.8" cy="156.2" r=".53"/>
<circle cx="239.2" cy="88.2" r=".53"/>
<circle cx="199.9" cy="114.4" r=".53"/>
<circle cx="186.9" cy="77.7" r=".53"/>
<circle cx="244.4" cy="166.7" r=".53"/>
<circle cx="260.1" cy="153.6" r=".53"/>
</g>
<text font-size="9.4" fill="#808000" x="13.6" y="22.8">nRF52840 BLE</text>
<g font-size="5.5" fill="#808000">
<text x="193.1" y="34.6">LED</text>
<text x="194.7" y="41.1">J-LINK</text>
<text x="155.5" y="124.8">RTC</text>
<text x="220.9" y="135.3">Buzzer</text>
</g>
<text font-size="2.7" x="139" y="200.9">1</text>
<g font-size="2.6" fill="#808000">
<text x="121.5" y="14.9">Do not use I2C pull-up</text>
<text x="121.5" y="17.6">(NRF has internal pull-up)</text>
<text x="213" y="41.1">x2 (top/bottom)</text>
<text x="205.2" y="77.2">Pull-up nCS to prevent float</text>
</g>
<g font-size="2.6" fill="#808080">
<text x="194.7" y="17.6" transform="rotate(-90 194.7 17.6)">+3V3</text>
<text x="237.9" y="13.5">R7</text>
<text x="237.9" y="18.4">1k</text>
<text x="237.9" y="21.3">R8</text>
<text x="237.9" y="26.2">1k</text>
<text x="237.9" y="29.1">R9</text>
<text x="237.9" y="34.1">1k</text>
<text x="139" y="46.9">TP1 TP2 TP3</text>
<text x="90.1" y="51.6" transform="rotate(-90 90.1 51.6)">+3V3</text>
<text x="213" y="49" transform="rotate(-90 213 49)">+3V3</text>
<text x="220.9" y="48.7">J3</text>
<text x="103.5" y="60">TP15</text>
<text x="74.4" y="64.7">U7</text>
<text x="105.8" y="64.7">NRF52840</text>
<text x="141.1" y="60.5" transform="rotate(-90 141.1 60.5)">C68</text>
<text x="145.5" y="60.4" transform="rotate(-90 145.5 60.4)">1uF</text>
<text x="148.9" y="60.5" transform="rotate(-90 148.9 60.5)">C42</text>
<text x="153.4" y="61.4" transform="rotate(-90 153.4 61.4)">0.1uF</text>
<text x="156.8" y="60.5" transform="rotate(-90 156.8 60.5)">C41</text>
<text x="161.2" y="61.4" transform="rotate(-90 161.2 61.4)">0.1uF</text>
<text x="164.6" y="60.5" transform="rotate(-90 164.6 60.5)">C39</text>
<text x="169.1" y="61.4" transform="rotate(-90 169.1 61.4)">0.1uF</text>
<text x="172.5" y="60.5" transform="rotate(-90 172.5 60.5)">C79</text>
<text x="176.9" y="61.4" transform="rotate(-90 176.9 61.4)">4.7uF</text>
<text x="36.9" y="71.2">15nH</text>
<text x="55.2" y="71.2">10uH</text>
<text x="171.2" y="69.9">GND</text>
<text x="213" y="69.9">GND</text>
<text x="220.9" y="67">TC2030-JLINK-NL-2SIDE</text>
<text x="40.2" y="74.9">L2</text>
<text x="58.5" y="74.9">L3</text>
<text x="190.8" y="76.2">R34</text>
<text x="155.5" y="83" transform="rotate(-90 155.5 83)">+3V3</text>
<text x="190.8" y="81.2">100k</text>
<text x="205.2" y="82.2">U11</text>
<text x="13" y="94.5" transform="rotate(-90 13 94.5)">C40</text>
<text x="17.4" y="95.4" transform="rotate(-90 17.4 95.4)">0.1uF</text>
<text x="20.8" y="94.5" transform="rotate(-90 20.8 94.5)">C19</text>
<text x="25.2" y="95.8" transform="rotate(-90 25.2 95.8)">100pF</text>
<text x="28.7" y="94.5" transform="rotate(-90 28.7 94.5)">C69</text>
<text x="33.1" y="94.4" transform="rotate(-90 33.1 94.4)">1uF</text>
<text x="36.5" y="94.5" transform="rotate(-90 36.5 94.5)">C36</text>
<text x="40.9" y="95.1" transform="rotate(-90 40.9 95.1)">47nF</text>
<text x="44.3" y="94.5" transform="rotate(-90 44.3 94.5)">C24</text>
<text x="48.8" y="95.8" transform="rotate(-90 48.8 95.8)">820pF</text>
<text x="256.2" y="91.9">R20</text>
<text x="256.2" y="96.8">10k</text>
<text x="19.5" y="106.5">GND</text>
<text x="156.8" y="107.6" transform="rotate(-90 156.8 107.6)">C71</text>
<text x="161.2" y="107.4" transform="rotate(-90 161.2 107.4)">1uF</text>
<text x="262.7" y="103.9">GND</text>
<text x="175.1" y="110.2" transform="rotate(-90 175.1 110.2)">C18</text>
<text x="179.5" y="110.8" transform="rotate(-90 179.5 110.8)">47pF</text>
<text x="18.2" y="115.4">R1</text>
<text x="205.2" y="119.6">AB1815-T3</text>
<text x="18.2" y="120.4">4.7</text>
<text x="31.3" y="125.9" transform="rotate(-90 31.3 125.9)">C86</text>
<text x="39.1" y="125.9" transform="rotate(-90 39.1 125.9)">C85</text>
<text x="35.7" y="126.8" transform="rotate(-90 35.7 126.8)">4.7uF</text>
<text x="43.5" y="126.8" transform="rotate(-90 43.5 126.8)">4.7uF</text>
<text x="155.1" y="131.4">C8</text>
<text x="173.8" y="127.4">GND</text>
<text x="218.2" y="127.4">GND</text>
<text x="30" y="137.9">GND</text>
<text x="153.8" y="135.8">12pF</text>
<text x="249.6" y="137.9" transform="rotate(-90 249.6 137.9)">+3V3</text>
<text x="177.4" y="143.6">12pF</text>
<text x="178.1" y="139.2">C11</text>
<text x="261.4" y="139.2">LS1</text>
<text x="155.1" y="147.1">C9</text>
<text x="222.2" y="146.8" transform="rotate(-90 222.2 146.8)">C73</text>
<text x="226.6" y="146.7" transform="rotate(-90 226.6 146.7)">1uF</text>
<text x="253.3" y="147.4" transform="rotate(-90 253.3 147.4)">D4</text>
<text x="124.1" y="153.6">XL3</text>
<text x="153.8" y="151.5">12pF</text>
<text x="178" y="154.9">C10</text>
<text x="268.6" y="154.9" transform="rotate(-90 268.6 154.9)">PUI_SMT-0440-T-2-R</text>
<text x="124.1" y="156.2">XL4</text>
<text x="177.4" y="159.3">12pF</text>
<text x="186.9" y="161.4">GND</text>
<text x="249.6" y="158">Q2</text>
<text x="163.3" y="167.2">4.7nH</text>
<text x="163.3" y="163.5">L1</text>
<text x="120.2" y="170.6">TP4</text>
<text x="154.2" y="172.2" transform="rotate(-90 154.2 172.2)">C2</text>
<text x="158.6" y="173.9" transform="rotate(-90 158.6 173.9)">0.8pF</text>
<text x="175.1" y="172.2" transform="rotate(-90 175.1 172.2)">C1</text>
<text x="179.5" y="173.9" transform="rotate(-90 179.5 173.9)">0.5pF</text>
<text x="103.2" y="174.5">* denotes standard drive/low frequency GPIO</text>
<text x="267.9" y="174.5" transform="rotate(-90 267.9 174.5)">CSD75207W15</text>
<text x="92.7" y="185">GND</text>
<text x="231.3" y="185">GND</text>
</g>
<g font-size="2.2" fill="#808080">
<text x="201.5" y="22.5">1</text>
<text x="211.5" y="23.6">G</text>
<text x="211.6" y="21">R</text>
<text x="218" y="19.9">2</text>
<text x="218" y="22.5">4</text>
<text x="211.8" y="26.2">B</text>
<text x="218" y="25.1">3</text>
<text x="223.3" y="52.4">VCC</text>
<text x="231.9" y="52.4">SWDIO</text>
<text x="230" y="55">SWDCLK</text>
<text x="223.3" y="62.8">GND</text>
<text x="232" y="62.8">RESET</text>
<text x="234.1" y="60.2">SWO</text>
<text x="69.9" y="69.5">AB2</text>
<text x="76.8" y="70.7">DCCH</text>
<text x="92.4" y="66.9" transform="rotate(-90 92.4 66.9)">Y2</text>
<text x="95" y="66.9" transform="rotate(-90 95 66.9)">A22*5</text>
<text x="101.7" y="70.7">P0.02*/AIN0</text>
<text x="116.6" y="69.5">A12</text>
<text x="71.2" y="77.4">C1</text>
<text x="71.4" y="72.2">B3</text>
<text x="76.8" y="73.3">DCC</text>
<text x="93.5" y="75.9" transform="rotate(-90 93.5 75.9)">VDDH</text>
<text x="96.1" y="74.4" transform="rotate(-90 96.1 74.4)">VDD</text>
<text x="101.7" y="73.3">P0.03*/AIN1</text>
<text x="102.6" y="75.9">P0.04/AIN2</text>
<text x="116.6" y="72.2">B13</text>
<text x="116.6" y="74.8">J1</text>
<text x="116.6" y="77.4">K2</text>
<text x="70" y="82.6">D23</text>
<text x="70.1" y="80">A18</text>
<text x="76.8" y="81.2">DEC2</text>
<text x="76.8" y="78.5">DEC1</text>
<text x="76.8" y="83.8">DEC3</text>
<text x="101.7" y="83.8">P0.29*/AIN5</text>
<text x="101.7" y="81.2">P0.28*/AIN4</text>
<text x="102.6" y="78.5">P0.05/AIN3</text>
<text x="116.6" y="82.6">A10</text>
<text x="116.6" y="80">B11</text>
<text x="70" y="87.8">N24</text>
<text x="71.4" y="85.2">B5</text>
<text x="76.8" y="86.4">DEC4</text>
<text x="76.8" y="89">DEC5</text>
<text x="101.7" y="86.4">P0.30*/AIN6</text>
<text x="101.7" y="89">P0.31*/AIN7</text>
<text x="116.6" y="85.2">B9</text>
<text x="116.6" y="87.8">A8</text>
<text x="202.3" y="85.2">13</text>
<text x="203.6" y="87.8">5</text>
<text x="207.6" y="86.4">VCC</text>
<text x="207.6" y="89">VBAT</text>
<text x="226.6" y="86.4">EXTI</text>
<text x="227.3" y="89">WDI</text>
<text x="234.3" y="85.2">10</text>
<text x="234.3" y="87.8">2</text>
<text x="69.8" y="95.7">AC5</text>
<text x="70.1" y="90.5">E24</text>
<text x="76.8" y="91.6">DEC6</text>
<text x="108.1" y="94.2">P1.00</text>
<text x="116.6" y="95.7">Y23</text>
<text x="116.6" y="93.1">AD22</text>
<text x="167" y="95.7">1</text>
<text x="174.2" y="95.7">2</text>
<text x="202.3" y="93.1">16</text>
<text x="202.3" y="95.7">15</text>
<text x="207.6" y="94.2">XI</text>
<text x="234.3" y="95.7">11</text>
<text x="69.8" y="98.3">AD2</text>
<text x="69.8" y="100.9">AD4</text>
<text x="76.8" y="96.8">DECUSB</text>
<text x="76.8" y="99.5">VBUS</text>
<text x="107.2" y="99.5">P1.02*</text>
<text x="107.2" y="96.8">P1.01*</text>
<text x="116.6" y="100.9">V23</text>
<text x="116.6" y="98.3">W24</text>
<text x="202.3" y="100.9">14</text>
<text x="207.6" y="96.8">XO</text>
<text x="219.8" y="96.8">FOUT/IRQ1</text>
<text x="226.4" y="99.5">IRQ2</text>
<text x="234.3" y="98.3">4</text>
<text x="234.3" y="100.9">8</text>
<text x="69.8" y="103.5">AD6</text>
<text x="76.8" y="102.1">D-</text>
<text x="76.8" y="104.7">D+</text>
<text x="107.2" y="107.3">P1.05*</text>
<text x="107.2" y="104.7">P1.04*</text>
<text x="107.2" y="102.1">P1.03*</text>
<text x="116.6" y="106.2">T23</text>
<text x="116.6" y="103.5">U24</text>
<text x="203.6" y="106.2">7</text>
<text x="207.6" y="102.1">AF</text>
<text x="207.6" y="107.3">SCL</text>
<text x="216.9" y="102.1">CLKOUT/IRQ3</text>
<text x="70.4" y="108.8">L24</text>
<text x="70.5" y="111.4">J24</text>
<text x="76.8" y="112.5">P0.10*/NFC2</text>
<text x="76.8" y="109.9">P0.09*/NFC1</text>
<text x="107.2" y="112.5">P1.07*</text>
<text x="107.2" y="109.9">P1.06*</text>
<text x="116.6" y="114">P2</text>
<text x="116.6" y="111.4">P23</text>
<text x="116.6" y="108.8">R24</text>
<text x="202.3" y="114">12</text>
<text x="203.6" y="108.8">6</text>
<text x="203.6" y="111.4">9</text>
<text x="207.6" y="109.9">SDO</text>
<text x="207.6" y="112.5">SDI</text>
<text x="225.7" y="112.5">EXTR</text>
<text x="227.1" y="109.9">RST</text>
<text x="234.3" y="111.4">3</text>
<text x="234.3" y="108.8">1</text>
<text x="71" y="119.2">M2</text>
<text x="71.6" y="116.6">L1</text>
<text x="76.8" y="117.8">P0.06</text>
<text x="108.1" y="115.1">P1.08</text>
<text x="108.1" y="117.8">P1.09</text>
<text x="116.6" y="119.2">A20</text>
<text x="116.6" y="116.6">R1</text>
<text x="207.6" y="115.1">CS</text>
<text x="221.6" y="114.6" transform="rotate(-90 221.6 114.6)">VSS</text>
<text x="71.2" y="121.8">N1</text>
<text x="71.5" y="124.5">T2</text>
<text x="76.8" y="120.4">P0.07</text>
<text x="76.8" y="123">P0.08</text>
<text x="76.8" y="125.6">P0.11</text>
<text x="107.2" y="120.4">P1.10*</text>
<text x="107.2" y="125.6">P1.12*</text>
<text x="107.4" y="123">P1.11*</text>
<text x="116.6" y="124.5">B17</text>
<text x="116.6" y="121.8">B19</text>
<text x="220.5" y="122.2" transform="rotate(-90 220.5 122.2)">GND</text>
<text x="69.8" y="129.7">AD8</text>
<text x="71.2" y="127.1">U1</text>
<text x="76.8" y="128.2">P0.12</text>
<text x="76.8" y="130.8">P0.13</text>
<text x="107.2" y="128.2">P1.13*</text>
<text x="107.2" y="130.8">P1.14*</text>
<text x="116.6" y="127.1">A16</text>
<text x="116.6" y="129.7">B15</text>
<text x="68.5" y="134.9">AD10</text>
<text x="68.7" y="137.5">AC11</text>
<text x="69.8" y="132.3">AC9</text>
<text x="76.8" y="133.5">P0.14</text>
<text x="76.8" y="136.1">P0.15</text>
<text x="107.2" y="133.5">P1.15*</text>
<text x="108.1" y="136.1">P0.27</text>
<text x="116.6" y="132.3">A14</text>
<text x="116.6" y="137.5">G1</text>
<text x="116.6" y="134.9">H2</text>
<text x="149.9" y="137.5" transform="rotate(-90 149.9 137.5)">3</text>
<text x="68.5" y="142.8">AC15</text>
<text x="68.5" y="140.1">AD12</text>
<text x="76.8" y="138.7">P0.16</text>
<text x="76.8" y="143.9">P0.19</text>
<text x="76.8" y="141.3">P0.17</text>
<text x="108.1" y="138.7">P0.26</text>
<text x="108.1" y="141.3">P0.25</text>
<text x="116.6" y="140.1">AC21</text>
<text x="68.5" y="148">AC17</text>
<text x="68.5" y="145.4">AD16</text>
<text x="76.8" y="149.1">P0.21</text>
<text x="76.8" y="146.5">P0.20</text>
<text x="109.6" y="149.1">XC2</text>
<text x="109.6" y="146.5">XC1</text>
<text x="116.6" y="148">A23</text>
<text x="116.6" y="145.4">B24</text>
<text x="149.9" y="144.7" transform="rotate(-90 149.9 144.7)">1</text>
<text x="173.4" y="145.4" transform="rotate(-90 173.4 145.4)">A</text>
<text x="68.5" y="153.2">AC19</text>
<text x="68.5" y="150.6">AD18</text>
<text x="68.5" y="155.8">AD20</text>
<text x="76.8" y="154.4">P0.23</text>
<text x="76.8" y="151.8">P0.22</text>
<text x="103.6" y="154.4">P0.00/XL1</text>
<text x="116.6" y="153.2">D2</text>
<text x="116.6" y="155.8">F2</text>
<text x="173.4" y="152.8" transform="rotate(-90 173.4 152.8)">B</text>
<text x="68.5" y="161.1">AC13</text>
<text x="76.8" y="157">P0.24</text>
<text x="103.6" y="157">P0.01/XL2</text>
<text x="68.5" y="163.7">AC24</text>
<text x="68.7" y="166.3">AA24</text>
<text x="76.8" y="167.4">SWDCLK</text>
<text x="76.8" y="162.2">P0.18</text>
<text x="76.8" y="164.8">SWDIO</text>
<text x="96.1" y="166.9" transform="rotate(-90 96.1 166.9)">VSS</text>
<text x="98.7" y="166.9" transform="rotate(-90 98.7 166.9)">VSS_PA</text>
<text x="109.4" y="164.8">ANT</text>
<text x="116.6" y="163.7">H23</text>
<text x="97.6" y="173.4" transform="rotate(-90 97.6 173.4)">F23</text>
<text x="95" y="174.4" transform="rotate(-90 95 174.4)">B7*2</text>
</g>
<g font-size="1.8" fill="#808080">
<text x="248.3" y="15.6">LED_NRF_RED</text>
<text x="111.2" y="23.5">EXT_I2C_SDA/3.6G</text>
<text x="143.7" y="23.5">EXT_I2C_SCL/3.6G</text>
<text x="248.3" y="23.5">LED_NRF_GREEN</text>
<text x="111.5" y="28.7">EXT_I2C_SCL/3.6G</text>
<text x="159.4" y="28.7">EXT_I2C_SCL/3.6G</text>
<text x="108.4" y="34">STM_INTERRUPT/3.6F</text>
<text x="111.2" y="31.3">EXT_I2C_SDA/3.6G</text>
<text x="159.4" y="31.3">EXT_I2C_SDA/3.6G</text>
<text x="159.4" y="34">STM_INTERRUPT/3.6F</text>
<text x="248.3" y="31.3">LED_NRF_BLUE</text>
<text x="248.3" y="52.3">NRF_SWDIO</text>
<text x="248.3" y="54.9">NRF_SWDCLK</text>
<text x="248.3" y="62.7">NRF_RST</text>
<text x="125.4" y="70.6">RTC_IRQ</text>
<text x="125.4" y="83.6">NRF_CS_RTC</text>
<text x="168.3" y="78.4">VBAT_RTC/2.12F</text>
<text x="125.4" y="86.3">BATIN/2.7J</text>
<text x="125.4" y="88.9">RTC_WDI</text>
<text x="168.6" y="88.2">X5</text>
<text x="243.1" y="88.9">RTC_WDI</text>
<text x="168.6" y="90.8">ABS07-32.768KHZ-7-T</text>
<text x="55.4" y="96.7">NRF_DECUSB</text>
<text x="58.1" y="99.3">VUSB_NRF</text>
<text x="61.5" y="101.9">D-/2.1C</text>
<text x="125.4" y="99.3">CHG/2.3G</text>
<text x="125.4" y="101.9">PG/2.5I</text>
<text x="243.1" y="96.7">RTC_IRQ</text>
<text x="61.1" y="104.6">D+/2.1C</text>
<text x="125.4" y="104.6">LED_NRF_RED</text>
<text x="125.4" y="107.2">LED_NRF_GREEN</text>
<text x="183.1" y="107.2">NRF_SCK/2.6P</text>
<text x="24" y="112.4">NRF_DECUSB</text>
<text x="125.4" y="112.4">LED_NRF_BLUE</text>
<text x="182" y="109.8">NRF_MISO/2.5O</text>
<text x="182" y="112.4">NRF_MOSI/2.4O</text>
<text x="14.9" y="115.7" transform="rotate(-90 14.9 115.7)">VUSB/2.2I</text>
<text x="25" y="116.7">VUSB_NRF</text>
<text x="125.4" y="117.6">EXT_I2C_SCL/3.6G</text>
<text x="183.9" y="115">NRF_CS_RTC</text>
<text x="45.6" y="122.9">STM_INTERRUPT/3.6F</text>
<text x="50" y="125.5">SD_DETECT/2.4P</text>
<text x="48.5" y="128.1">EXT_I2C_SDA/3.6G</text>
<text x="51.3" y="130.7">NRF_MOSI/2.4O</text>
<text x="51.3" y="135.9">NRF_MISO/2.5O</text>
<text x="54.8" y="133.3">SD_EN/2.1P</text>
<text x="121.5" y="137.9">NRF_GPIO_1</text>
<text x="121.5" y="135.3">NRF_GPIO_0</text>
<text x="122.8" y="133.3">BUZZER_GATE</text>
<text x="48.1" y="138.6">NRF_CS_IMU/2.10N</text>
<text x="52.4" y="141.2">NRF_SCK/2.6P</text>
<text x="122.8" y="141.2">QI_TS_CTRL/2.6D</text>
<text x="142.4" y="143.1" transform="rotate(-90 142.4 143.1)">X3</text>
<text x="145" y="143.1" transform="rotate(-90 145 143.1)">32MHz</text>
<text x="49.8" y="146.4">NRF_CS_SD/2.5O</text>
<text x="165.9" y="148" transform="rotate(-90 165.9 148)">X1</text>
<text x="46.6" y="151.6">NRF_IMU_INT1/2.11M</text>
<text x="168.6" y="154.5" transform="rotate(-90 168.6 154.5)">32.768kHz</text>
<text x="46.8" y="156.9">NRF_IMU_INT2/2.11N</text>
<text x="52.6" y="167.3">NRF_SWDCLK</text>
<text x="54.2" y="164.7">NRF_SWDIO</text>
<text x="56.8" y="162.1">NRF_RST</text>
<text x="227.2" y="167.3">BUZZER_GATE</text>
</g>
<g font-size="1.8" fill="#800000">
<text x="258.3" y="142.3">+</text>
<text x="258.3" y="149.4">-</text>
</g>
<g font-size="1.5" fill="#808080">
<text x="206.6" y="17.3">D2</text>
<text x="199.8" y="29.4">SML-LX0404SIUPGUSB</text>
<text x="224" y="34.8" transform="rotate(-90 224 34.8)">TP16</text>
<text x="226.6" y="34.8" transform="rotate(-90 226.6 34.8)">TP17</text>
<text x="229.2" y="34.8" transform="rotate(-90 229.2 34.8)">TP18</text>
<text x="137.8" y="135.8">TP13</text>
<text x="137.8" y="138.4">TP14</text>
</g>
<g font-size="1.5" fill="#808000">
<text x="156.5" y="178.9">Matching network from datasheet.</text>
<text x="156.5" y="180.5">Note v1.1 datasheet updated values.</text>
</g>
<text font-size="1.1" fill="#808080" x="152.9" y="141.7" transform="rotate(-90 152.9 141.7)">GND</text>
</svg>
